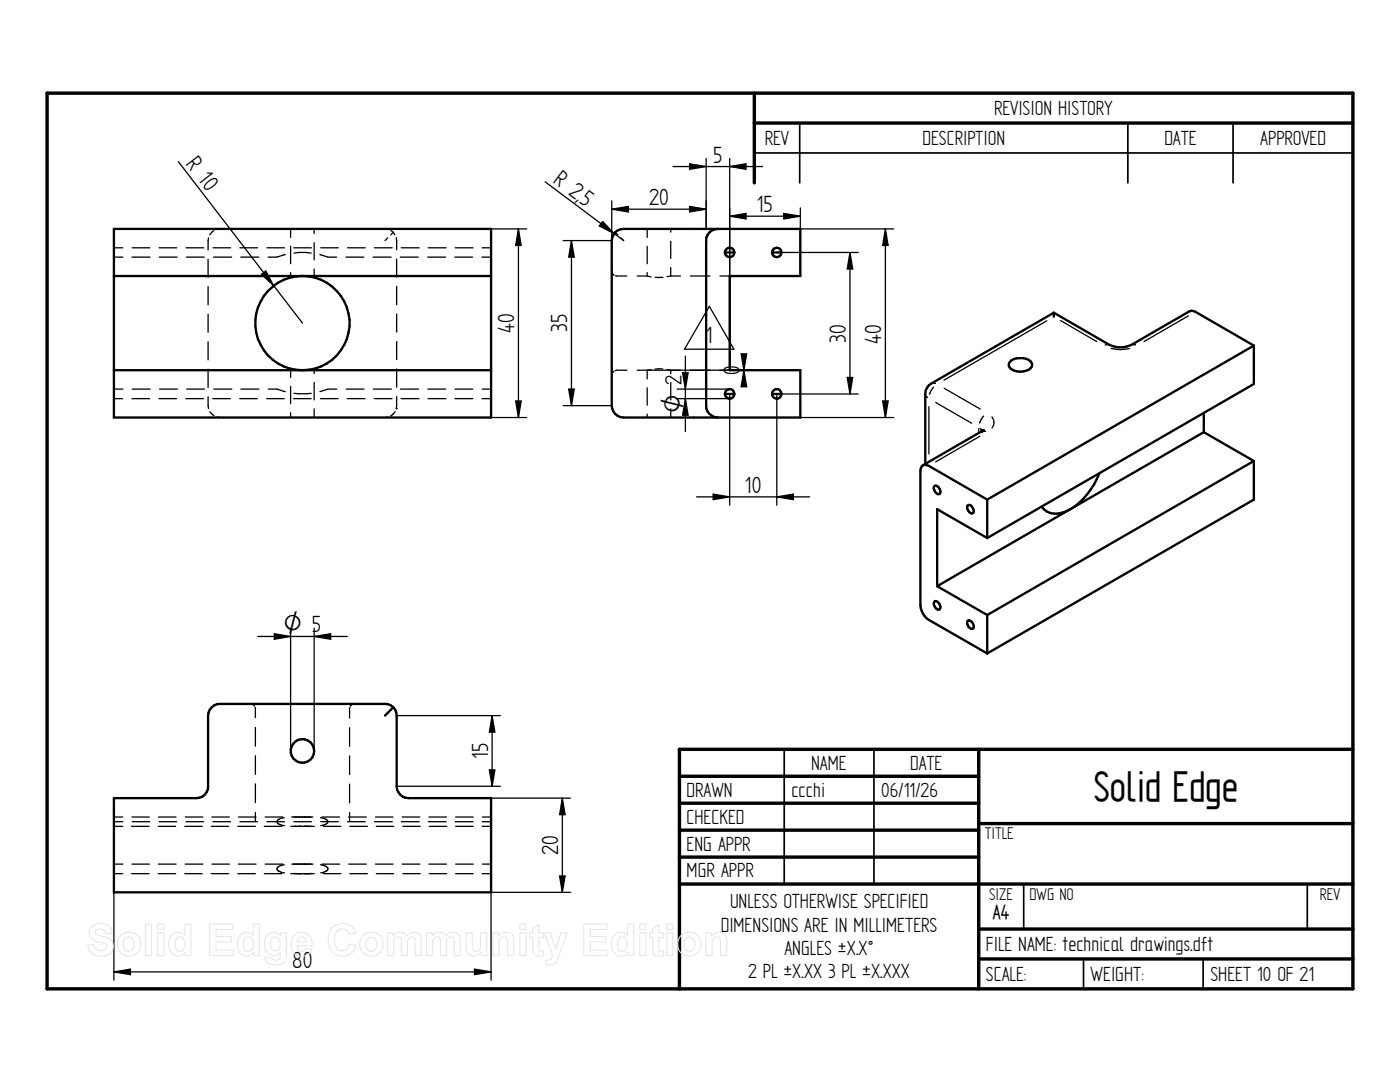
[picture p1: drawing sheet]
<svg xmlns="http://www.w3.org/2000/svg" width="279mm" height="216mm" viewBox="0 0 279 216" stroke-linecap="round" stroke-linejoin="round" font-family="sans-serif">
<g fill="none" stroke="#000" stroke-width=".68">
<path d="M9.4 18.6h260.6v178.7h-260.6zM150.5 18.6v17.9M150.5 24.6h119.5M135.6 154.9h59.7M195.3 149.5v47.8M270 149.5h-134.4v47.8M135.6 160.3h59.7M135.6 165.7h59.7M135.6 171h59.7M135.6 176.4h134.4M195.3 164.3h74.7M195.3 185.4h74.7"/>
<path d="M195.3 191.3h74.7"/>
</g>
<path d="M150.5 30.5h119.5M159.6 24.6v11.9M225.1 24.6v11.9M246.1 24.6v11.9M156.5 149.5v26.9M174.4 149.5v26.9M204.3 176.5v8.9M260.9 176.5v8.9M216.2 191.3v6M240.1 191.3v6" fill="none" stroke="#000" stroke-width=".34"/>
<g fill="none" stroke="#000" stroke-width=".47">
<path d="M22.7 45.7h75.3v37.6h-75.3zM22.7 55.1h75.3M122.8 46.4l.5-.4 1.2-.3h35.2v9.4h-14.1v18.8h14.1v9.4h-35.2a2.38 2.38 0 0 1-2.4-2.4v-32.9l.1-.6zM143.3 45.7a2.31 2.31 0 0 0-2.4 2.3v32.9a2.39 2.39 0 0 0 2.4 2.4M144.7 50.4h1.9M154.1 50.4h1.9M22.7 73.9h75.3M144.7 78.6h1.9M154.1 78.6h1.9M201.5 72.3a3.3 3.3 0 0 1 4.2-.2 .99 .99 0 0 1-.4 1.7 3.3 3.3 0 0 1-3.8-.5l-.2-.3zM210.3 62.4l11.1 6.4a5.1 5.1 0 0 0 4.4 0l11.9-6.8 .9 .2 11.6 6.8M210.3 62.4v.8"/>
<path d="M210.3 62.4l-24.5 14.1a2.42 2.42 0 0 0-1.1 2.1v13.9M250.2 69l-53.2 30.7M250.2 69v7.6l-53.2 30.8M184.2 92.8h.3l.9 .2 11.6 6.7M184.2 92.8l-.3 .3-.2 .8v26.9a3.9 3.9 0 0 0 1.7 2.9l11.6 6.7M186.4 97.1l.2-.2a1.11 1.11 0 0 1 1 1.6 .66 .66 0 0 1-1-.4l-.2-.7zM195.9 86.1l-11.7 6.7M196 86h.1M197 99.7v7.7M219.4 94.4a14.8 14.8 0 0 1-5.8 7.2M240.2 86.2l10 5.8M240.2 82.4v3.8"/>
<path d="M240.2 86.2l-26.6 15.4M250.2 92v7.7l-53.2 30.7M250.2 92l-53.2 30.7M186.6 120a1.15 1.15 0 0 1 1 1.5l-.2 .2a1.15 1.15 0 0 1-.8-1.7zM187 117l10 5.7M193 101l.2-.2a1.09 1.09 0 0 1 1 1.5l-.1 .1a1.26 1.26 0 0 1-1.1-1.4zM197 107.4l-10-5.8v15.4M207.9 101.1a3.7 3.7 0 0 0 4.9 .9l.8-.4M213.6 101.6l-26.6 15.4M193 124l.2-.2a1.11 1.11 0 0 1 1 1.6 .66 .66 0 0 1-.9-.4l-.3-.7zM197 122.7v7.7M22.7 159.3h16.5a2.31 2.31 0 0 0 2.3-2.4v-14.1a2.39 2.39 0 0 1 2.4-2.3h32.9a2.31 2.31 0 0 1 2.4 2.3v14.1a2.38 2.38 0 0 0 2.3 2.4h16.5v18.8h-75.3z"/>
<path d="M78.5 141.1l-1.7 1.7"/>
<circle cx="145.6" cy="50.4" r=".93"/>
<circle cx="155" cy="50.4" r=".93"/>
<circle cx="60.3" cy="64.5" r="9.4"/>
<circle cx="145.6" cy="78.6" r=".94"/>
<circle cx="155" cy="78.6" r=".94"/>
<circle cx="60.3" cy="149.8" r="2.35"/>
</g>
<g fill="none" stroke="#000" stroke-width=".25">
<path d="M35.6 32.3l24.8 32.2M108.8 36.3l15.7 11.7-.6-.5M134.3 33.2h17.9M137.6 32.7l3.3 .5-3.3 .6zM140.9 31.6v14.1M145.6 31.6v42.3M145.6 33.2l3.3-.5v1.1zM22.7 51.3h1.8M22.7 49.4h1.8M26.3 51.3h3.6M26.4 49.4h3.5M31.7 49.4h3.6"/>
<path d="M31.8 51.3h3.5M37.1 49.4h3.5M37.2 51.3h3.6M41.5 51.7v3.6M41.5 57.2v3.6M41.6 47.5l-.1 2.4M42.5 49.4h3.5M42.6 51.3h3.6M42.7 46l-.8 .9M43.9 45.7l-.6 .1M47.9 49.4h3.5M48 51.3h3.6"/>
<path d="M52.2 54.7l.8-.6 1.6 2.9zM53.3 49.4h3.5M56.9 50.8l-1.6 .5h-1.8M58 45.7v1.7M58 49.1v3.5M58 54.4v1M58.6 49.4h3.5M58.7 50.5l.9-.1 2.5 .1M62.7 45.7v.9M62.7 48.4v3.5M62.7 53.7v1.7M63.8 50.8l1.6 .5h1.8"/>
<path d="M64 49.4h3.5M69 51.3h3.6M69.3 49.4h3.6M74.5 51.3h3.6M74.7 49.4h3.6M76.8 45.7l.6 .1M77.4 47.5l-.6 .5M78 46l.5 .4M78.5 46.4l-.5 .5M78.5 46.4l.3 .4M79.1 47.4l.1 2.4M79.2 51.7v3.6"/>
<path d="M79.2 57.1v3.7M79.9 51.3h3.6M80.1 49.4h3.6M85.3 51.3h3.6M85.5 49.4h3.5M90.8 51.3h3.5M90.8 49.4h3.6M96.2 51.3h1.8M96.2 49.4h1.8M98 45.7h7.1M103.5 45.7l.5 3.3h-1.1zM103.5 45.7v37.6"/>
<path d="M114 48l.6 3.3h-1.1zM114 48v32.9M120.3 44.2l2.3 2.4-3-1.5zM122.1 54.1v.3M122.1 40.1v7.9h-9.7M122.1 41.7l3.3-.5v1.1zM122.1 41.7h18.8M122.3 54.7l.3 .2M122.8 46.4l.5 .5M122.9 55l2.2 .1M127.2 55.1h2M129.2 55.1l.7 .1"/>
<path d="M129.2 45.7v1.7M129.2 49.1v3.5M129.2 54.4v.7M130.8 55.3h1.5M133.9 55.1l-.8 .1M133.9 55.1h1.9M133.9 45.7v.6M133.9 48.1v3.5M133.9 53.4v1.7M137.6 41.2l3.3 .5-3.3 .6zM137.8 55.1h3.9M143.7 55.1h1.9"/>
<path d="M145.6 43.1l3.3-.5v1.1zM145.6 43.1h14.1M155 50.4h16.3M156.4 42.6l3.3 .5-3.3 .6zM159.7 45.7h18.7M159.7 41.5v13.6M169.6 50.4l.6 3.3h-1.1zM169.6 50.4v28.2M176.7 45.7l.5 3.3h-1.1zM176.7 45.7v37.6M22.7 79.5h1.8M22.7 77.6h1.9"/>
<path d="M26.3 79.5h3.5M26.4 77.6h3.6M31.7 79.5h3.5M31.8 77.6h3.6M37.1 79.5h3.5M37.3 77.6h3.5M41.5 62.7v3.6M41.5 68.2v3.6M41.5 73.7v3.6M41.5 79.2l.1 2.3M42.5 79.5h3.5M42.7 77.6h3.6"/>
<path d="M47.8 79.5h3.6M48.1 77.6h3.6M53.2 79.5h3.5M53.6 77.6h1.7l1.6 .5M58 73.6v1.7M58 77.1v3.5M58.6 79.5h3.5M58.7 78.5h3.4M62.7 73.6v.9M62.7 76.3v3.5M64 79.5h3.5M67.2 77.6h-1.8l-1.6 .5"/>
<path d="M69.1 77.6h3.5M69.3 79.5h3.6M74.5 77.6h3.6M74.7 79.5h3.5M79.2 62.7v3.6M79.2 68.2v3.6M79.2 73.6v3.7M79.2 79.1l-.1 2.4M79.9 77.6h3.6M80.1 79.5h3.5M85.4 77.6h3.5M85.4 79.5h3.6"/>
<path d="M90.8 79.5h3.6M90.8 77.6h3.6M96.2 79.5h1.8M96.2 77.6h1.8M113.5 77.6h1.1l-.6 3.3zM122.1 74.6v.2M122.6 74l-.4 .4M125.1 73.9l-2.3 .1M127.2 73.9h22.9M129.2 77.4v3.5M129.9 73.7l-.7 .2v1.7M132.2 73.6l-1.5 .1"/>
<path d="M133.1 73.7l.8 .2v.6M133.9 76.3v3.5M135.1 79.5h10.5M135.1 77.6h10.5M136.2 74.4h1.1l-.5 3.2zM136.8 79.5l.5 3.3h-1.1zM136.8 71.1v15M141.6 61.1l4.9 8.6h-9.9zM145.6 78.6v22.2M147.9 70.6h1.1l-.5 3.3zM148.5 73.9l.5 3.3h-1.1zM169.1 75.3h1.1l-.6 3.3z"/>
<path d="M171.3 78.6h-16.3v22.2M184.7 78.9l.4 .4M186.2 76.4h.1M186.2 76.4l.5 .1M186.3 77.3l-.8 1.4M188.4 77.5l7.2 4.1M208.9 64l-20.5 11.9M211.7 64l7.2 4.2M221.1 68.7l-.5 .1M221.7 69.5l.1 .1a7.8 7.8 0 0 0 3.6 0M226.1 68.7h.1M226.1 68.7l.5 .1"/>
<path d="M237.2 63l-8.9 5.2M41.9 82.2l.8 .8M43.3 83.2l.6 .1M58 82.3v1M62.7 81.6v1.7M77.4 83.2l-.6 .1M78 83h.1M78.9 82.1l-.9 .9M79.1 81.5h.1M98 83.3h7.1M102.9 80h1.1l-.5 3.3zM112.4 80.9h9.7"/>
<path d="M129.2 82.6v.7M133.9 81.6v1.7M139 99.1h22.6M142.3 98.6l3.3 .5-3.3 .6zM155 99.1l3.3-.5v1.1zM159.7 83.3h18.7M176.1 80h1.1l-.5 3.3zM185.4 81.2v9.4M186.7 80.3l7.2 4.2M195.3 85.6v.5M195.6 87l-8.9 5.2M195.6 85.5l.3 .3"/>
<path d="M196.2 86h.1M196.2 86l.5 .1M196.3 83l-.8 1.4M198 83.2a1.61 1.61 0 0 1 0 2.2M51.4 127h17.9M54.7 126.4l3.3 .6-3.3 .6zM58 125.3v24.6M62.7 125.3v24.6M62.7 127l3.3-.6v1.2zM50 140.5h.2M50.5 140.6l.3 .3M50.9 141.1l.1 2.1"/>
<path d="M51 145.2v3.7M51 150.8v3.7M51 156.4v3.7M69.8 145.2v3.7M69.8 150.8v3.8M69.8 156.5v3.7M69.8 141.2v2.1M70.2 140.6l-.3 .3M70.7 140.5h-.2M79.2 142.8h20.7M79.2 156.9h20.7M97.7 153.6h1.1l-.6 3.3z"/>
<path d="M98 159.3h15.9M98.2 142.8l.6 3.3h-1.1zM98.2 142.8v14.1M112.2 159.3l.6 3.3h-1.1zM112.2 159.3v18.8M22.7 172.4h1.8M22.7 174.3h1.8M22.7 164.9h1.8M22.7 163h1.8M24.5 164h-1.8v31.6M26.2 174.3h3.6M26.2 164.9h3.6"/>
<path d="M26.3 172.4h3.5M26.3 163h3.5M26.4 164h3.5M31.6 174.3h3.5M31.6 164.9h3.5M31.6 172.4h3.5M31.6 163h3.5M31.7 164h3.6M36.9 174.3h3.4M36.9 164.9h3.4M37 172.4h3.5M37 163h3.5"/>
<path d="M37.1 164h3.5M42.2 174.3h3.4M42.2 164.9h3.4M42.3 172.4h3.5M42.3 163h3.5M42.5 164h3.5M47.5 174.3h3.5M47.5 164.9h3.5M47.6 172.4h3.5M47.6 163h3.5M47.9 164h3.5M51 162.1v1.9"/>
<path d="M52.7 174.3h3.6M52.7 164.9h3.6M52.9 172.4h3.5M52.9 163h3.5M53.3 164h3.5M56.7 172.6l-.7 .1a.59 .59 0 0 0-.7 .5 .59 .59 0 0 0 .4 .7l1.1 .3M56.7 163.2l-.7 .1a.64 .64 0 0 0-.7 .7 .64 .64 0 0 0 .7 .6l.8 .2M58 174.3h4.7M58 164.9h4.7M58.2 172.4h4.2M58.2 163h4.2M58.6 174.3h.4"/>
<path d="M58.6 164h3.5M59.8 164.9h.1M59.8 174.3h.1M59.9 164.9h.1M59.9 174.3h.1M60.7 164.9h.1M60.7 174.3h.1M62.1 174.3h-.4M64 172.6l1 .2 .4 .6a1.48 1.48 0 0 1-1.4 .8M64 163.2l1 .2 .4 .6-.4 .5-1 .3M64 164h3.5M64.3 172.4h3.5"/>
<path d="M64.3 163h3.5M64.6 174.3h3.4M64.6 164.9h3.4M69.3 164h3.6M69.6 172.4h3.5M69.6 163h3.5M69.8 162.1v1.9M69.8 174.3h3.5M69.8 164.9h3.5M74.7 164h3.6M74.9 172.4h3.5M74.9 163h3.5"/>
<path d="M75.1 174.3h3.5M75.1 164.9h3.5M80.1 164h3.6M80.3 172.4h3.5M80.3 163h3.5M80.4 174.3h3.5M80.4 164.9h3.5M85.5 164h3.5M85.6 172.4h3.5M85.6 163h3.5M85.7 174.3h3.5M85.7 164.9h3.5"/>
<path d="M90.8 164h3.6M90.9 172.4h3.5M90.9 174.3h3.5M90.9 164.9h3.5M90.9 163h3.5M96.2 164h1.8v31.6M96.2 174.3h1.8M96.2 164.9h1.8M96.3 172.4h1.7M96.3 163h1.7M98 178.1h15.9M111.7 174.8h1.1l-.6 3.3z"/>
<path d="M22.7 193.9l3.3-.5v1.1zM22.7 193.9h75.3M94.7 193.4l3.3 .5-3.3 .6z"/>
</g>
<g fill="#000">
<circle cx="195.8" cy="86.1" r=".23"/>
<circle cx="196" cy="86" r=".23"/>
<circle cx="196" cy="85.9" r=".23"/>
<circle cx="196.1" cy="85.9" r=".23"/>
</g>
<g fill="#000">
<path d="M137.6 32.7l3.3 .5-3.3 .6zM145.6 33.2l3.3-.5v1.1zM52.2 54.7l.8-.6 1.6 2.9zM103.5 45.7l.5 3.3h-1.1zM114 48l.6 3.3h-1.1zM120.3 44.2l2.3 2.4-3-1.5zM122.1 41.7l3.3-.5v1.1zM137.6 41.2l3.3 .5-3.3 .6zM145.6 43.1l3.3-.5v1.1zM156.4 42.6l3.3 .5-3.3 .6zM169.6 50.4l.6 3.3h-1.1zM176.7 45.7l.5 3.3h-1.1z"/>
<path d="M113.5 77.6h1.1l-.6 3.3zM136.2 74.4h1.1l-.5 3.2zM147.9 70.6h1.1l-.5 3.3zM148.5 73.9l.5 3.3h-1.1zM169.1 75.3h1.1l-.6 3.3zM102.9 80h1.1l-.5 3.3zM136.8 79.5l.5 3.3h-1.1zM142.3 98.6l3.3 .5-3.3 .6zM155 99.1l3.3-.5v1.1zM176.1 80h1.1l-.5 3.3zM54.7 126.4l3.3 .6-3.3 .6zM62.7 127l3.3-.6v1.2z"/>
<path d="M98.2 142.8l.6 3.3h-1.1zM97.7 153.6h1.1l-.6 3.3zM112.2 159.3l.6 3.3h-1.1zM111.7 174.8h1.1l-.6 3.3zM22.7 193.9l3.3-.5v1.1zM94.7 193.4l3.3 .5-3.3 .6z"/>
</g>
<g fill="none" stroke="#e6e6e6" stroke-width=".21">
<path d="M18.2 184.9a2.8 2.8 0 0 1 3.8 .2l.4 1.1-1.3 .1a1.11 1.11 0 0 0-1-.9 1.11 1.11 0 0 0-1.1 .6l.2 .4 .4 .2a4.6 4.6 0 0 1 2.8 1.3 2.03 2.03 0 0 1-.2 2.2 2.03 2.03 0 0 1-2.1 .7 2.26 2.26 0 0 1-2.6-2.2l1.3-.1a1.34 1.34 0 0 0 1.1 1.2 1.34 1.34 0 0 0 1.4-.9 1.2 1.2 0 0 0-1.2-.8 2.31 2.31 0 0 1-2.3-2l.1-.6zM24.1 186.7a2.37 2.37 0 0 1 3.5 .2 2.37 2.37 0 0 1-.6 3.5 2.37 2.37 0 0 1-3.4-1 2.68 2.68 0 0 1 .5-2.7zM25 187.4a1.09 1.09 0 0 1 1.3-.2 1.09 1.09 0 0 1 .5 1.2 1.12 1.12 0 0 1-1.1 1.4 1.12 1.12 0 0 1-1.1-1.4zM29 184.4h1.3v6.3h-1.3zM31.5 184.4h1.2v1.1h-1.2zM31.5 186.1h1.2v4.6h-1.2zM34.2 186.6a1.71 1.71 0 0 1 2.7 0v-2.2h1.2v6.3h-1.1v-.7a1.8 1.8 0 0 1-2.1 .7 1.8 1.8 0 0 1-1.2-1.9l.1-1.3zM35.2 187.3a.94 .94 0 0 1 1.1-.3 .94 .94 0 0 1 .6 1.1 1.27 1.27 0 0 1-1.2 1.7 1.79 1.79 0 0 1-.5-2.5zM41.8 184.4h4.7v1.1h-3.4v1.4h3.1v1h-3.1v1.7h3.5v1.1h-4.8zM47.9 186.6a1.71 1.71 0 0 1 2.6 0v-2.2h1.3v6.3h-1.1v-.7a1.8 1.8 0 0 1-2.1 .7 1.8 1.8 0 0 1-1.2-1.9l.1-1.3zM48.9 187.3a.94 .94 0 0 1 1.1-.3 .94 .94 0 0 1 .5 1.1 1.27 1.27 0 0 1-1.2 1.7 1.79 1.79 0 0 1-.4-2.5zM53.3 186.6a1.7 1.7 0 0 1 2.7 .2v-.7h1.1v4.1a1.85 1.85 0 0 1-2.1 2.3 1.62 1.62 0 0 1-2.1-1.5l1.4 .1a.85 .85 0 0 0 1 .5 .85 .85 0 0 0 .6-1v-.6a1.76 1.76 0 0 1-2 .5 1.76 1.76 0 0 1-1.1-1.7v-1.3z"/>
<path d="M54.2 187.3a1.02 1.02 0 0 1 1.3-.2 1.02 1.02 0 0 1 .4 1.3 1 1 0 0 1-.5 1.2 1 1 0 0 1-1.3-.4l-.1-1.2zM58.7 186.7a2.1 2.1 0 0 1 2.3-.5 2.1 2.1 0 0 1 1.3 2v.5h-3a.88 .88 0 0 0 .6 1.1 .88 .88 0 0 0 1.1-.6l1.2 .2a2.18 2.18 0 0 1-2.7 1.3 2.18 2.18 0 0 1-1.4-2.7l.2-.7zM59.6 187.2a.88 .88 0 0 1 1-.2 .88 .88 0 0 1 .5 1h-1.8zM66.3 185.2a2.72 2.72 0 0 1 4.7 .9l-1.3 .3a1.5 1.5 0 0 0-1.7-1 1.5 1.5 0 0 0-1.2 1.6 2.15 2.15 0 0 0 1.2 2.7 1.46 1.46 0 0 0 1.8-1.4l1.2 .4a2.81 2.81 0 0 1-3.3 2 2.81 2.81 0 0 1-2.2-3.1 3.6 3.6 0 0 1 .8-2.4zM72.4 186.7a2.37 2.37 0 0 1 3.6 .2 2.37 2.37 0 0 1-.7 3.5 2.37 2.37 0 0 1-3.3-1 2.68 2.68 0 0 1 .4-2.7zM73.3 187.4a1.09 1.09 0 0 1 1.4-.2 1.09 1.09 0 0 1 .5 1.2 1.12 1.12 0 0 1-1.1 1.4 1.12 1.12 0 0 1-1.1-1.4zM77.3 186.1h1.1v.7a1.61 1.61 0 0 1 2.8-.1 1.57 1.57 0 0 1 1.8-.6 1.57 1.57 0 0 1 1.1 1.7v2.9h-1.3v-3a.74 .74 0 0 0-.8-.7 .74 .74 0 0 0-.6 .8l-.1 2.9h-1.2v-2.9a.74 .74 0 0 0-.7-.9 .74 .74 0 0 0-.8 .9v2.9h-1.3zM85.1 186.1h1.1v.7a1.61 1.61 0 0 1 2.8-.1 1.57 1.57 0 0 1 1.8-.6 1.57 1.57 0 0 1 1.1 1.7v2.9h-1.3v-3a.74 .74 0 0 0-.8-.7 .74 .74 0 0 0-.6 .8l-.1 2.9h-1.2v-2.9a.74 .74 0 0 0-.7-.9 .74 .74 0 0 0-.8 .9v2.9h-1.3zM93 186.1h1.2v2.6a.85 .85 0 0 0 1 1.1 1.07 1.07 0 0 0 .7-1.3v-2.4h1.3v4.6h-1.1v-.7a1.63 1.63 0 0 1-2 .8 1.63 1.63 0 0 1-1.1-1.8zM98.4 186.1h1.1v.7a1.63 1.63 0 0 1 1.9-.8 1.63 1.63 0 0 1 1.1 1.8v2.9h-1.2v-2.8a.84 .84 0 0 0-.9-.9 .84 .84 0 0 0-.8 1v2.7h-1.2zM103.8 184.4h1.2v1.1h-1.2zM103.8 186.1h1.2v4.6h-1.2z"/>
<path d="M106.3 185.3l1.3-.8v1.6h.9v1h-.9v2.1a.49 .49 0 0 0 .2 .6 .49 .49 0 0 0 .6-.1l.1 .9a1.42 1.42 0 0 1-2.1-.7l-.1-2.8h-.6v-1h.6zM108.6 186.1h1.3l1 3.2 1-3.2h1.3l-1.9 5.2a1.72 1.72 0 0 1-2.3 1.2l-.1-1a.98 .98 0 0 0 1.4-.8zM116.5 184.4h4.7v1.1h-3.4v1.4h3.1v1h-3.1v1.7h3.5v1.1h-4.8zM122.6 186.6a1.71 1.71 0 0 1 2.6 0v-2.2h1.2v6.3h-1.1v-.7a1.8 1.8 0 0 1-2 .7 1.8 1.8 0 0 1-1.2-1.9v-1.3zM123.6 187.3a.94 .94 0 0 1 1.1-.3 .94 .94 0 0 1 .5 1.1 1.27 1.27 0 0 1-1.2 1.7 1.79 1.79 0 0 1-.4-2.5zM127.7 184.4h1.2v1.1h-1.2zM127.7 186.1h1.2v4.6h-1.2zM130.3 185.3l1.2-.8v1.6h.9v1h-.9v2.1a.49 .49 0 0 0 .2 .6 .49 .49 0 0 0 .7-.1l.1 .9a1.42 1.42 0 0 1-2.2-.7v-2.8h-.6v-1h.6zM133.1 184.4h1.2v1.1h-1.2zM133.1 186.1h1.2v4.6h-1.2zM135.9 186.7a2.37 2.37 0 0 1 3.5 .2 2.37 2.37 0 0 1-.6 3.5 2.37 2.37 0 0 1-3.4-1 2.68 2.68 0 0 1 .5-2.7zM136.8 187.4a1.09 1.09 0 0 1 1.3-.2 1.09 1.09 0 0 1 .5 1.2 1.12 1.12 0 0 1-1 1.4 1.12 1.12 0 0 1-1.1-1.4z"/>
<path d="M140.9 186.1h1.1v.7a1.63 1.63 0 0 1 1.9-.8 1.63 1.63 0 0 1 1.1 1.8v2.9h-1.2v-2.8a.84 .84 0 0 0-.9-.9 .84 .84 0 0 0-.8 1v2.7h-1.2z"/>
</g>
<text font-size="9.5" x="218.3" y="159.9">Solid Edge</text>
<g font-size="5.3">
<text x="37" y="32.7" transform="rotate(52 37 32.7)">R 10</text>
<text x="142.3" y="32.4">5</text>
<text x="110.2" y="36.3" transform="rotate(37 110.2 36.3)">R 2,</text>
<text x="115.4" y="40.3" transform="rotate(37 115.4 40.3)">5</text>
<text x="129.5" y="40.9">20</text>
<text x="151" y="42.3">15</text>
<text x="102.6" y="66.4" transform="rotate(-90 102.6 66.4)">40</text>
<text x="113.2" y="66.3" transform="rotate(-90 113.2 66.3)">35</text>
<text x="140.9" y="68.5">1</text>
<text x="168.8" y="68.4" transform="rotate(-90 168.8 68.4)">30</text>
<text x="175.9" y="68.7" transform="rotate(-90 175.9 68.7)">40</text>
<text x="136" y="76.8" transform="rotate(-90 136 76.8)">2</text>
<text x="147.6" y="74.8" transform="rotate(-90 147.6 74.8)">0</text>
<text x="148.7" y="98.3">10</text>
<text x="97.4" y="151.5" transform="rotate(-90 97.4 151.5)">15</text>
<text x="111.4" y="170.6" transform="rotate(-90 111.4 170.6)">20</text>
<text x="58.3" y="193.1">80</text>
</g>
<g font-size="5.1">
<text x="136" y="82.4" transform="rotate(-90 136 82.4)">O</text>
<text x="56.6" y="126.2">O 5</text>
</g>
<g font-size="4.6">
<text x="198.4" y="22.9">REVISION HISTORY</text>
<text x="152.6" y="28.9">REV</text>
<text x="184.1" y="28.9">DESCRIPTION</text>
<text x="232.4" y="28.9">DATE</text>
<text x="251.5" y="28.9">APPROVED</text>
<text x="161.9" y="153.6">NAME</text>
<text x="181.7" y="153.6">DATE</text>
<text x="137" y="159">DRAWN</text>
<text x="157.9" y="159">ccchi</text>
<text x="175.9" y="159">06/11/26</text>
<text x="137" y="164.3">CHECKED</text>
<text x="137" y="169.7">ENG APPR</text>
<text x="137" y="175.1">MGR APPR</text>
<text x="143.8" y="185.9">DIMENSIONS ARE IN MILLIMETERS</text>
<text x="145.7" y="181.2">UNLESS OTHERWISE SPECIFIED</text>
<text x="198.2" y="183.4">A4</text>
<text x="156.5" y="190.6">ANGLES ±X.X°</text>
<text x="196.8" y="189.8">FILE NAME: technical drawings.dft</text>
<text x="149.3" y="195.2">2 PL ±X.XX 3 PL ±X.XXX</text>
<text x="196.8" y="195.7">SCALE:</text>
<text x="217.7" y="195.7">WEIGHT:</text>
<text x="241.6" y="195.7">SHEET 10 OF 21</text>
</g>
<g font-size="3.8">
<text x="196.5" y="167.4">TITLE</text>
<text x="197.4" y="179.5">SIZE</text>
<text x="205.5" y="179.5">DWG NO</text>
<text x="263.4" y="179.5">REV</text>
</g>
</svg>
